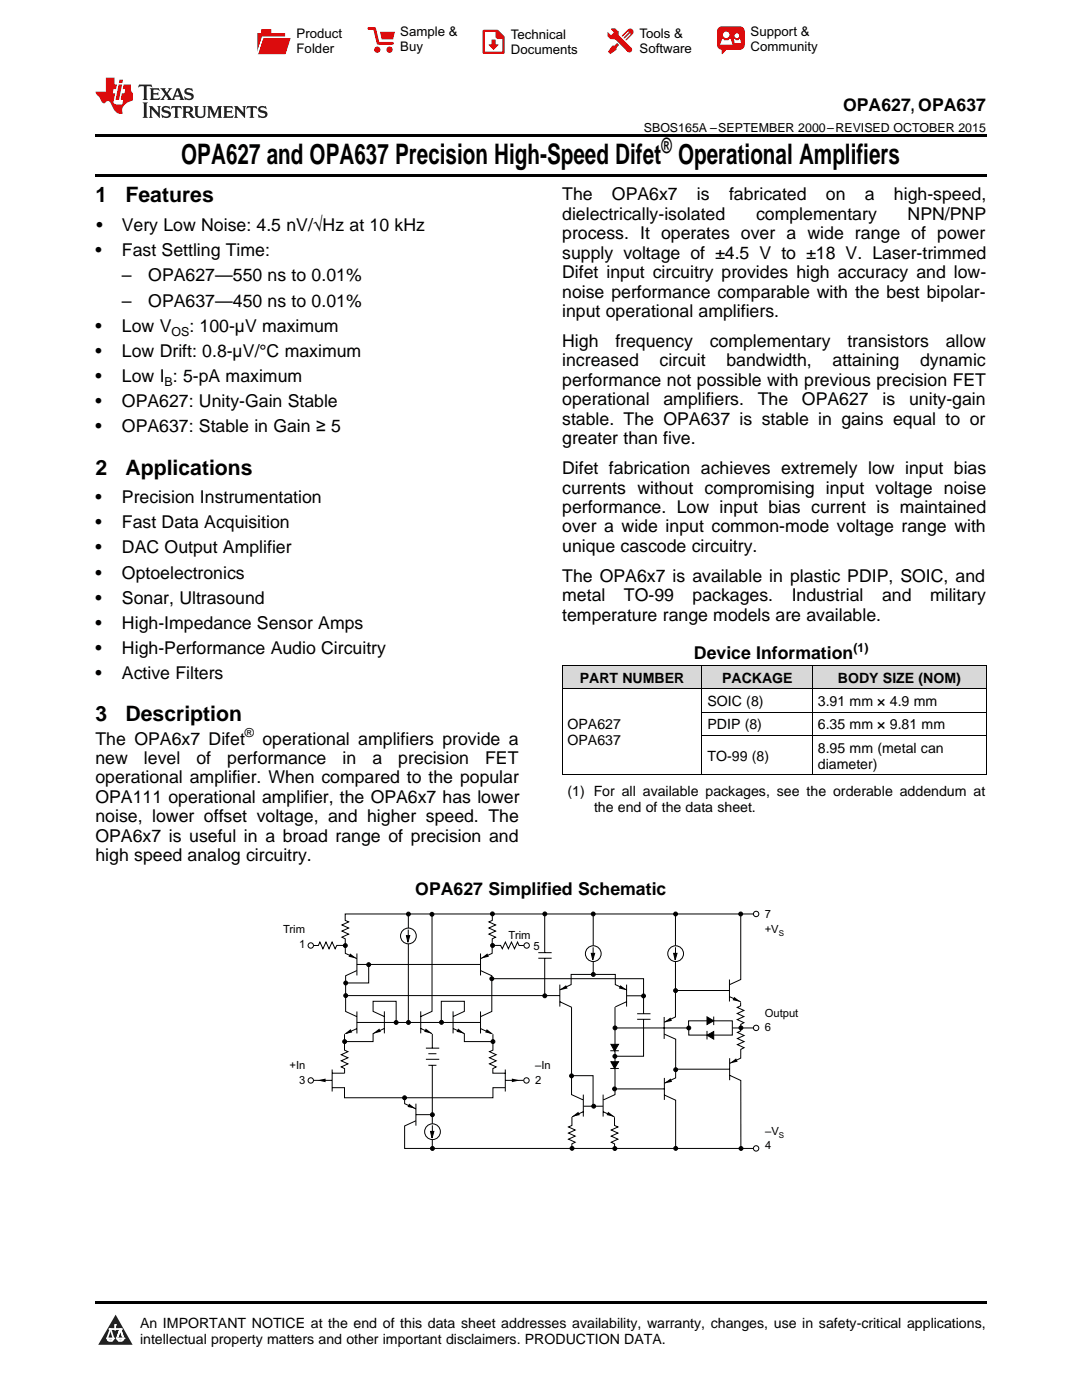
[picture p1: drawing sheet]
<svg xmlns="http://www.w3.org/2000/svg" width="216mm" height="279mm" viewBox="0 0 216 279" stroke-linecap="round" stroke-linejoin="round" font-family="sans-serif">
<g fill="#d8d8d8">
<path d="M112.2 132.9h27.9v4.6h-27.9z"/>
<path d="M140.1 132.9h22v4.6h-22z"/>
<path d="M162.1 132.9h34.7v4.6h-34.7z"/>
</g>
<path d="M23.1 262.4l3.4 6h-6.9z" fill="#231f20"/>
<path d="M21.4 267.1h1.2l-.3 .5h-.3a.55 .55 0 0 1-.6-.5z" fill-rule="evenodd" fill="#fff"/>
<path d="M21.4 267.1h1.2l-.3 .5h-.3a.55 .55 0 0 1-.6-.5z" fill="none" stroke="#231f20" stroke-width=".34"/>
<path d="M21.4 267.1l1.2 .1-.3 .4h-.5z" fill="none" stroke="#fff" stroke-width=".34"/>
<path d="M23 265.3h.1" fill="none" stroke="#fff" stroke-width=".34"/>
<path d="M23 264.4v.9z" fill="#fff"/>
<path d="M23 264.4v.9z" fill="none" stroke="#fff" stroke-width=".34"/>
<circle cx="23" cy="264.4" r=".17" fill="#fff"/>
<path d="M21.9 265.2h.1" fill="none" stroke="#fff" stroke-width=".34"/>
<path d="M21.9 265.2h2.3z" fill="#fff"/>
<path d="M21.9 265.2h2.3z" fill="none" stroke="#fff" stroke-width=".34"/>
<circle cx="24.2" cy="265.2" r=".17" fill="#fff"/>
<path d="M23.3 267.1h.1" fill="none" stroke="#fff" stroke-width=".34"/>
<path d="M24 265.2l-.7 1.9z" fill="#fff"/>
<path d="M24 265.2l-.7 1.9z" fill="none" stroke="#fff" stroke-width=".34"/>
<path d="M24 265.2l.7 1.9z" fill="#fff"/>
<path d="M24 265.2l.7 1.9z" fill="none" stroke="#fff" stroke-width=".34"/>
<path d="M24.6 267.1h.1" fill="none" stroke="#fff" stroke-width=".34"/>
<circle cx="21.4" cy="267.1" r=".17" fill="#fff"/>
<path d="M22.1 265.2l-.7 1.9z" fill="#fff"/>
<path d="M22.1 265.2l-.7 1.9z" fill="none" stroke="#fff" stroke-width=".34"/>
<path d="M22.1 265.2l.5 1.9z" fill="#fff"/>
<path d="M22.1 265.2l.5 1.9z" fill="none" stroke="#fff" stroke-width=".34"/>
<circle cx="22.6" cy="267.1" r=".17" fill="#fff"/>
<path d="M23.4 267.1h1.3a.65 .65 0 0 1-.7 .5 .65 .65 0 0 1-.6-.5z" fill-rule="evenodd" fill="#fff"/>
<path d="M23.4 267.1h1.3a.65 .65 0 0 1-.7 .5 .65 .65 0 0 1-.6-.5z" fill="none" stroke="#231f20" stroke-width=".34"/>
<path d="M23.4 267.1h1.3l-.4 .5h-.6z" fill="none" stroke="#fff" stroke-width=".34"/>
<path d="M23.3 267.1h.1" fill="none" stroke="#fff" stroke-width=".34"/>
<circle cx="24.7" cy="267.1" r=".17" fill="#fff"/>
<g fill="#000">
<path d="M69.9 190.3l1.2 1-1.6-.4zM68.7 206.4l1.3-1 .3 .6zM74.4 206.3l1.3-1 .3 .6zM19 259.7h177.8v.5h-177.8z"/>
<circle cx="68.9" cy="188.7" r=".39"/>
</g>
<g fill="none" stroke="#000" stroke-width=".2">
<path d="M68.8 188.7h-1.6l-.3 .6-.6-1.3-.6 1.3-.7-1.3-.6 1.3-.6-1.3-.3 .7h-1M71.2 193.7l-2.2 1v7.2l2.2 1M71.2 192.5h24.6M71.2 190.3v4.4M150.4 182.4h-81.5v1.3l.7 .3-1.4 .6 1.4 .6-1.4 .6 1.4 .6-1.4 .6 .7 .4v2.9l2.3 1M68.7 206.4v3.2l.7 .3-1.3 .6 1.3 .6-1.3 .6 1.3 .6-1.3 .6 .7 .4v.9M71.2 201.9v4.3M71.2 204.1h24.7M71.2 205.3l-2.2 1M76.7 205.3l-2.3 1v1.6h-5.7M76.7 202.9l-2.3-1.1v-2h4.6v4.2M76.7 201.8v4.4"/>
<circle cx="68.9" cy="188.7" r=".39"/>
</g>
<circle cx="62" cy="188.7" r=".54" fill="#fff"/>
<g fill="none" stroke="#000" stroke-width=".2">
<path d="M62.6 215.6h3.6M66.3 213.4v4.4M66.3 214.2h2.5M66.3 217.1h2.4v2h29.7v-2h2.4"/>
<circle cx="62" cy="188.7" r=".54"/>
</g>
<path d="M63.4 215.6l1.6-.3v.7z" fill="#000"/>
<circle cx="62" cy="215.6" r=".54" fill="#fff"/>
<g fill="none" stroke="#000" stroke-width=".2">
<path d="M95.9 193.7l2.2 1v7.2l-2.2 1M95.9 190.3v4.4M98.2 182.4v1.3l-.6 .3 1.3 .6-1.3 .6 1.3 .6-1.3 .6 1.3 .6-.7 .4v2.9l-2.3 1M98.3 188.7h1.6l.3 .6 .6-1.3 .6 1.3 .7-1.3 .6 1.3 .6-1.3 .3 .7h1M90.4 205.3l2.3 1v1.6h5.7M90.4 202.9l2.3-1.1v-2h-4.6v4.2M90.4 201.8v4.4M95.9 201.9v4.3M95.9 205.3l2.2 1"/>
<circle cx="98.3" cy="188.7" r=".39"/>
<circle cx="62" cy="215.6" r=".54"/>
<circle cx="68.8" cy="207.9" r=".39"/>
</g>
<g fill="#000">
<path d="M96 191.3l1.2-1 .4 .6zM91.4 205.3l1.3 1-1.6-.4zM97.1 205.4l1.3 1-1.6-.4z"/>
<circle cx="98.3" cy="188.7" r=".39"/>
<circle cx="68.8" cy="207.9" r=".39"/>
</g>
<circle cx="105.1" cy="188.7" r=".54" fill="#fff"/>
<g fill="none" stroke="#000" stroke-width=".2">
<path d="M98.4 206.4v3.2l-.7 .3 1.3 .6-1.3 .6 1.3 .6-1.3 .6 1.3 .6-.7 .4v.9h2.5M100.8 213.4v4.4M100.9 215.6h3.6"/>
<circle cx="105.1" cy="188.7" r=".54"/>
</g>
<path d="M102.1 215.3l1.6 .3-1.6 .4z" fill="#000"/>
<circle cx="105.1" cy="215.6" r=".54" fill="#fff"/>
<g fill="none" stroke="#000" stroke-width=".2">
<path d="M81.5 182.4v21.7M86.2 182.5v19.3l-2.2 1.1M84 201.8v4.4M84 205.3l2.2 1"/>
<circle cx="98.4" cy="207.9" r=".39"/>
<circle cx="105.1" cy="215.6" r=".54"/>
</g>
<g fill="#000">
<path d="M85 205.3l1.2 1-1.6-.4z"/>
<circle cx="98.4" cy="207.9" r=".39"/>
</g>
<circle cx="81.5" cy="186.8" r="1.57" fill="#fff"/>
<g fill="none" stroke="#000" stroke-width=".2">
<path d="M69.1 198.7h42.6M73.6 192.5v3.7h-4.7M81.1 186.7h.7l-.4 1.4zM81.5 185.5v1.7M98.1 195.3h30.3v7M107.4 191.2h2.7M107.4 190.1h2.7M108.7 182.5v7.6M108.7 191.2v7.5M111.7 197.5l2.3-1v-2h8.8v2l2.2 1M111.7 196.5v4.4M111.7 199.9l2.4 1.1"/>
<path d="M118.4 182.5v12M125 196.5v4.4M125 199.9l-2.2 1M125.1 198.7h3.3M80.7 219.1v1.2l2.3 1M85 211.4h2.6M85 209.2h2.6M85.5 210.3h1.6M85.5 212.6h1.6M86.3 206.3v2.9M86.3 212.6v16.5M114 201v17.5l2.3 1"/>
<path d="M114.1 214.7h4.2v6.1M116.4 218.5v4.3M120.3 218.5v4.3M122.7 201v17.5l-2.2 1M127.1 203.4h2.7M127.1 202.3h2.7M128.4 203.4v7.4h-5.8M83 223.7l-2.3 1v4.5h69.7M83 222.5h3.2M83 220.3v4.3M114.1 222.9v1.7l-.7 .3 1.4 .6-1.4 .6 1.4 .6-1.4 .6 1.4 .7-.7 .3v.9M116.4 221.9l-2.3 1"/>
<path d="M116.4 220.8h3.9M120.3 221.9l2.3 1M122.6 223v1.6l.7 .3-1.3 .6 1.3 .6-1.3 .6 1.3 .6-1.3 .7 .6 .3v.9"/>
<circle cx="69" cy="196.2" r=".39"/>
<circle cx="69" cy="198.7" r=".39"/>
<circle cx="73.6" cy="192.5" r=".39"/>
<circle cx="81.5" cy="186.8" r="1.57"/>
<circle cx="81.5" cy="182.4" r=".39"/>
<circle cx="86.2" cy="182.5" r=".39"/>
<circle cx="98.3" cy="182.4" r=".39"/>
<circle cx="79" cy="204.1" r=".39"/>
<circle cx="80.7" cy="219.1" r=".39"/>
<circle cx="81.5" cy="204.1" r=".39"/>
<circle cx="88.1" cy="204" r=".39"/>
<circle cx="114" cy="214.7" r=".39"/>
<circle cx="86.3" cy="222.5" r=".39"/>
<circle cx="86.3" cy="229.2" r=".39"/>
<circle cx="114.1" cy="229.2" r=".39"/>
<circle cx="118.5" cy="220.8" r=".39"/>
<circle cx="122.7" cy="229.2" r=".39"/>
</g>
<g fill="#000">
<path d="M81.1 186.7h.7l-.4 1.4zM111.7 197.6l1.2-1 .4 .7zM123.8 196.6l1.3 1-1.6-.3zM81.6 220.3l1.3 1-1.6-.4zM114.1 222.9l1.3-1 .3 .6zM121.3 221.9l1.3 1-1.6-.4z"/>
<circle cx="69" cy="196.2" r=".39"/>
<circle cx="69" cy="198.7" r=".39"/>
<circle cx="73.6" cy="192.5" r=".39"/>
<circle cx="81.5" cy="182.4" r=".39"/>
<circle cx="86.2" cy="182.5" r=".39"/>
<circle cx="98.3" cy="182.4" r=".39"/>
<circle cx="79" cy="204.1" r=".39"/>
<circle cx="80.7" cy="219.1" r=".39"/>
<circle cx="81.5" cy="204.1" r=".39"/>
<circle cx="88.1" cy="204" r=".39"/>
<circle cx="114" cy="214.7" r=".39"/>
<circle cx="86.3" cy="222.5" r=".39"/>
<circle cx="86.3" cy="229.2" r=".39"/>
<circle cx="114.1" cy="229.2" r=".39"/>
<circle cx="118.5" cy="220.8" r=".39"/>
<circle cx="122.7" cy="229.2" r=".39"/>
</g>
<circle cx="118.4" cy="190.3" r="1.57" fill="#fff"/>
<g fill="none" stroke="#000" stroke-width=".2">
<path d="M118 190.3h.7l-.4 1.3zM118.4 189v1.8M134.8 182.5v20.5l-2.3 1M121.8 213.2h1.7M121.8 209.7h1.7M121.9 211.9h1.5l-.8 1.3zM121.9 208.4h1.5l-.8 1.4zM122.8 205.2h14.6v-1.5h8.7v2.9h-8.7v-1.4M132.5 203v4.3"/>
<circle cx="108.7" cy="182.4" r=".39"/>
<circle cx="118.4" cy="182.4" r=".39"/>
<circle cx="118.4" cy="190.3" r="1.57"/>
</g>
<g fill="#000">
<path d="M118 190.3h.7l-.4 1.3zM121.9 211.9h1.5l-.8 1.3zM121.9 208.4h1.5l-.8 1.4zM132.5 204.1l1.3-1 .3 .6z"/>
<circle cx="108.7" cy="182.4" r=".39"/>
<circle cx="118.4" cy="182.4" r=".39"/>
</g>
<circle cx="134.8" cy="190.3" r="1.57" fill="#fff"/>
<g fill="none" stroke="#000" stroke-width=".2">
<path d="M134.4 190.3h.7l-.4 1.3zM134.8 189v1.8M134.9 197.7h10.7M145.6 195.5v4.4M145.6 198.9l2.2 1M147.8 182.4v13.1l-2.2 1M122.8 217.3h9.8M132.5 206.4l2.3 1v7.7l-2.2 1.1M132.6 218.5l2.2 1.1v9.5M132.6 215.1v4.4M134.9 213.4h10.7M141.1 202.9l1.3 .8-1.3 .8z"/>
<path d="M141.1 206.6l1.3-.7v1.5zM141.1 205.7v1.7M142.4 202.9v1.7M145.6 214.6l2.2 1v13.6M145.6 211.2v4.4M146.1 205.2h4.3M147.8 200v.7l-.7 .3 1.3 .7-1.3 .6 1.3 .6-1.3 .6 1.3 .6-.6 .3v1.3l-.7 .3 1.4 .7-1.4 .6 1.4 .6-1.4 .6 1.4 .6-.7 .3v1.8l-2.2 1"/>
<circle cx="134.8" cy="190.3" r="1.57"/>
<circle cx="134.8" cy="229.2" r=".39"/>
<circle cx="147.9" cy="229.2" r=".39"/>
</g>
<g fill="#000">
<path d="M134.4 190.3h.7l-.4 1.3zM146.5 198.9l1.3 1-1.6-.3zM132.5 216.2l1.3-1 .3 .7zM141.1 206.6l1.3-.7v1.5zM141.1 202.9l1.3 .8-1.3 .8zM145.6 212.2l1.3-1 .3 .7z"/>
<circle cx="134.8" cy="229.2" r=".39"/>
<circle cx="147.9" cy="229.2" r=".39"/>
</g>
<circle cx="150.9" cy="182.4" r=".54" fill="#fff"/>
<circle cx="150.9" cy="182.4" r=".54" fill="none" stroke="#000" stroke-width=".2"/>
<circle cx="150.9" cy="205.1" r=".54" fill="#fff"/>
<circle cx="150.9" cy="205.1" r=".54" fill="none" stroke="#000" stroke-width=".2"/>
<circle cx="150.9" cy="229.2" r=".54" fill="#fff"/>
<g fill="none" stroke="#000" stroke-width=".2">
<circle cx="134.8" cy="197.7" r=".39"/>
<circle cx="122.6" cy="217.3" r=".39"/>
<circle cx="122.7" cy="210.8" r=".39"/>
<circle cx="122.7" cy="205.1" r=".39"/>
<circle cx="134.8" cy="213.5" r=".39"/>
<circle cx="137.4" cy="205.2" r=".39"/>
<circle cx="147.8" cy="205.1" r=".39"/>
<circle cx="150.9" cy="229.2" r=".54"/>
</g>
<g fill="#000">
<circle cx="134.8" cy="197.7" r=".39"/>
<circle cx="122.6" cy="217.3" r=".39"/>
<circle cx="122.7" cy="210.8" r=".39"/>
<circle cx="122.7" cy="205.1" r=".39"/>
<circle cx="134.8" cy="213.5" r=".39"/>
<circle cx="137.4" cy="205.2" r=".39"/>
<circle cx="147.8" cy="205.1" r=".39"/>
</g>
<circle cx="86.3" cy="225.9" r="1.57" fill="#fff"/>
<g fill="none" stroke="#000" stroke-width=".2">
<path d="M112.2 137.5h84.6M112.2 132.8h84.6M112.2 132.9v21.8M140.1 132.9v21.8M162.1 132.9v21.8M196.8 132.9v21.8M112.2 154.6h84.6M140.1 146.8h56.7M140.1 142.1h56.7M85.9 225.8h.7l-.4 1.3zM86.3 224.6v1.7"/>
<circle cx="98.1" cy="195.3" r=".39"/>
<circle cx="108.7" cy="198.7" r=".39"/>
<circle cx="118.4" cy="194.5" r=".39"/>
<circle cx="128.4" cy="198.8" r=".39"/>
<circle cx="134.8" cy="182.4" r=".39"/>
<circle cx="147.8" cy="182.4" r=".39"/>
<circle cx="86.3" cy="225.9" r="1.57"/>
</g>
<g fill="#000">
<path d="M19 34.8h177.8v.5h-177.8zM19 26.8h177.8v.6h-177.8zM85.9 225.8h.7l-.4 1.3z"/>
<circle cx="98.1" cy="195.3" r=".39"/>
<circle cx="108.7" cy="198.7" r=".39"/>
<circle cx="118.4" cy="194.5" r=".39"/>
<circle cx="128.4" cy="198.8" r=".39"/>
<circle cx="134.8" cy="182.4" r=".39"/>
<circle cx="147.8" cy="182.4" r=".39"/>
</g>
<path d="M27.7 16.9l-.1 .6 .6-.3h.5v.2v2.2l-.2 .4h1l-.2-.4v-2.2v-.2h.5l.6 .3-.2-.6zM29.9 17.6l.2 .4v1.6l-.2 .4h1.9l.1-.6a1.09 1.09 0 0 1-1.3 .1v-.6h.6l.4 .2v-.7l-.2 .2h-.8v-.6l.2-.1a1.01 1.01 0 0 1 1 .3l-.1-.6zM32 17.6l.9 1.2-1 1.2h.9l-.2-.3 .5-.7 .5 .7-.3 .3h1.7l-.2-.3 .1-.4h1l.1 .4-.2 .3h1l-.3-.4-.7-2h-.5l-1 2.2-.8-1.1 .9-1.1h-.9l.2 .2-.4 .7-.4-.7 .2-.2zM35.4 18l.4 1h-.8zM37 17.7a.66 .66 0 0 0-.2 .8 .66 .66 0 0 0 .6 .4l.7 .2 .1 .2a.8 .8 0 0 1-.7 .4 .8 .8 0 0 1-.7-.5l.1 .8 .2-.2a.94 .94 0 0 0 1.1 .1 .94 .94 0 0 0 .4-.9 1.48 1.48 0 0 0-1.3-.6v-.4a1.1 1.1 0 0 1 1.2 .2l-.2-.6-.2 .1-.5-.1zM28.5 20.4l.2 .4v2.3l-.2 .4h1l-.2-.4v-2.3l.2-.4zM29.7 21.2l.2 .4v1.5l-.2 .4h.8l-.3-.4 .1-1.3 1.6 1.8v-2l.2-.4h-.7l.2 .2v1.1l-1.2-1.3zM32.5 21.3a.66 .66 0 0 0-.2 .8 .66 .66 0 0 0 .6 .4l.6 .2 .2 .2a.8 .8 0 0 1-.8 .4 .8 .8 0 0 1-.7-.5l.2 .7 .2-.1a.94 .94 0 0 0 1 .1 .94 .94 0 0 0 .5-1 1.47 1.47 0 0 0-1.3-.6l-.1-.3a1.1 1.1 0 0 1 1.3 .2l-.2-.6-.2 .1-.5-.2zM34.3 21.2l-.2 .6a.64 .64 0 0 1 .8-.3v1.6l-.2 .4h1l-.3-.4 .1-1.6a.66 .66 0 0 1 .8 .3l-.2-.6zM36.3 21.2l.3 .4v1.5l-.3 .4h1l-.2-.2v-.7h.5l.1 .1a.8 .8 0 0 0 1.2 .7l-1-1a.62 .62 0 0 0 .6-.5 .62 .62 0 0 0-.6-.7zM37.1 21.5h.1a.48 .48 0 0 1 .6 0 .48 .48 0 0 1 .1 .6l-.2 .1-.6 .1zM38.7 21.2l.2 .2a2.29 2.29 0 0 0 .4 2 1.05 1.05 0 0 0 1.7-.7v-1.3l.2-.2h-.8l.2 .4v1.1a.61 .61 0 0 1-.6 .6 .61 .61 0 0 1-.6-.6v-1.1l.3-.4zM41.3 21.2l.3 .4v1.5l-.3 .4h.8l-.2-.4v-1.4l.8 1.9 .9-1.9v1.4l-.2 .4h.9l-.2-.4v-1.5l.2-.4h-.8l-.7 1.5-.6-1.5zM44.5 21.2l.2 .4v1.5l-.2 .4h1.9l.2-.6a1.1 1.1 0 0 1-1.4 .2v-.7h.6l.4 .2v-.6l-.2 .1-.8 .1v-.6l.2-.1a1.02 1.02 0 0 1 1.1 .2l-.2-.5zM46.7 21.2l.2 .4v1.5l-.2 .4h.8l-.3-.4 .1-1.3 1.6 1.8v-2l.2-.4h-.7l.2 .2v1.1l-1.2-1.3zM49.3 21.2l-.1 .6a.64 .64 0 0 1 .8-.3v1.6l-.3 .4h1l-.2-.4v-1.6a.66 .66 0 0 1 .8 .3l-.1-.6zM51.7 21.3a.66 .66 0 0 0-.2 .7 .66 .66 0 0 0 .7 .5l.6 .2 .1 .2a.8 .8 0 0 1-.7 .4 .8 .8 0 0 1-.7-.5l.1 .7 .2-.1a.94 .94 0 0 0 1.1 .1 .94 .94 0 0 0 .4-1 1.48 1.48 0 0 0-1.2-.6l-.1-.3a1.1 1.1 0 0 1 1.2 .2l-.2-.6-.1 .1-.6-.2z" fill="#231f20"/>
<path d="M21.1 15.5v2.8h-2v.4l.9 .9a.96 .96 0 0 0 1 1 .59 .59 0 0 1 .5-.4 .59 .59 0 0 1 .5 .3l.4 .8a1.61 1.61 0 0 0 2.1 1.3 1.63 1.63 0 0 1 1.1-2.2l.9-.3v-1.5a1.6 1.6 0 0 1-.4-1.7h-1.4l-.2 .9h.5l-.2 .8h-.5l-.2 1v.3h.5l-.2 .9h-.7a.74 .74 0 0 1-1-.6l.3-1.6h-.5l.2-.8h.5l.1-.9h-.4v-1.4zM23.7 16.9l-.7 3h.8l.6-3zM23.8 15.9l-.1 .7h.7l.2-.7z" fill="#ee1d23"/>
<g fill="#d60000">
<path d="M52.1 5.8h2v.8h2.8v4.2h-5.5v-4.2h.7z" fill-rule="evenodd"/>
<path d="M52.4 7.5h5.6l-1 3.3h-5.6z" fill-rule="evenodd"/>
</g>
<path d="M52.4 7.4h5.7l-.1 .1h-5.5l-1.1 3.3z" fill-rule="evenodd" fill="#fff"/>
<path d="M52.4 7.4h5.7l-.1 .1h-5.5l-1.1 3.3z" fill="none" stroke="#fff" stroke-width=".2"/>
<path d="M73.6 5.7h1.1l.7 2.9h2.9" fill="none" stroke="#d60000" stroke-width=".55"/>
<g fill="#d60000">
<path d="M75.8 6.3h3l-.4 1.6h-2.2z" fill-rule="evenodd"/>
<circle cx="75.3" cy="9.9" r=".62"/>
<circle cx="77.7" cy="9.9" r=".62"/>
</g>
<path d="M96.5 6.2h2.7l1.3 1.2v3.1h-4z" fill="none" stroke="#d60000" stroke-width=".44"/>
<g fill="#d60000">
<path d="M98.1 7.9h.8v1h.5l-.9 1.1-1-1v-.1h.6z" fill-rule="evenodd"/>
<path d="M98.9 6.2h.3l1.3 1.2v.4h-1.3l-.3-.4z" fill-rule="evenodd"/>
<path d="M121.9 5.7h.8l.7 .6 .1 .7 2.5 2.5-.8 .8-2.3-2.3-1.1-.2-.6-.6v-.8l.7 .6 .5-.4v-.2l-.5-.5z" fill-rule="evenodd"/>
<path d="M122.2 9.1h.4l.5-.5 .4 .4-.5 .5v.4l-1.2 .9-.5-.5z" fill-rule="evenodd"/>
<path d="M125.3 5.9a.67 .67 0 0 1 .9 0 .67 .67 0 0 1 0 .9z" fill-rule="evenodd"/>
<path d="M125.3 5.9l.9 .9-1.2 1.2h-.2v-.2l1-.9v-.2h-.2l-.9 1h-.2v-.2l.9-1 .1-.2h-.3l-.9 1h-.2v-.2z" fill-rule="evenodd"/>
<circle cx="125.6" cy="9.9" r=".54"/>
</g>
<path d="M123.3 6.3v.7" fill="none" stroke="#d60000" stroke-width=".2"/>
<g fill="#d60000">
<path d="M143.4 5.5l.6-.2h3.6a.95 .95 0 0 1 1 .9v2.8a.95 .95 0 0 1-1 .9h-3.6a.95 .95 0 0 1-.9-.9v-2.8z" fill-rule="evenodd"/>
<path d="M144 9.9h.9l-.7 .9h-.2z" fill-rule="evenodd"/>
</g>
<g fill="#fff">
<path d="M146.6 8.6h1.3z"/>
<path d="M144.1 7.8h.3l.1 .2h.8l.2-.2h.3l.4 1.1h-2.5z" fill-rule="evenodd"/>
<path d="M146.4 7.8h.3l.1 .2h.5l.2-.2h.2l.2 .8h-1.3z" fill-rule="evenodd"/>
<circle cx="144.9" cy="6.9" r=".65"/>
<circle cx="147" cy="7.1" r=".48"/>
</g>
<text font-size="5.6" x="36.2" y="32.8">OPA627 and OPA637 Precision High-Speed Difet Operational Amplifiers</text>
<g font-size="4.2">
<text x="132" y="30.6">®</text>
<text x="19" y="40.4">1</text>
<text x="25" y="40.4">Features</text>
<text x="19" y="94.7">2</text>
<text x="25" y="94.7">Applications</text>
<text x="19" y="143.9">3</text>
<text x="25" y="143.9">Description</text>
</g>
<g font-size="3.5">
<text x="168.2" y="22.2">OPA627, OPA637</text>
<text x="112.2" y="40">The</text>
<text x="122.1" y="40">OPA6x7</text>
<text x="139.1" y="40">is</text>
<text x="145.5" y="40">fabricated</text>
<text x="164.8" y="40">on</text>
<text x="172.6" y="40">a</text>
<text x="178.4" y="40">high-speed,</text>
<text x="19.2" y="46.1">•</text>
<text x="24.3" y="46.1">Very Low Noise: 4.5 nV/√Hz at 10 kHz</text>
<text x="112.2" y="43.9">dielectrically-isolated</text>
<text x="112.2" y="47.8">process. It operates over a wide range of power</text>
<text x="150.9" y="43.9">complementary</text>
<text x="181.1" y="43.9">NPN/PNP</text>
<text x="19" y="51.1">•</text>
<text x="24.3" y="51.1">Fast Settling Time:</text>
<text x="112.2" y="51.6">supply voltage of ±4.5 V to ±18 V. Laser-trimmed</text>
<text x="24.3" y="56.2">–</text>
<text x="29.6" y="56.2">OPA627—550 ns to 0.01%</text>
<text x="112.2" y="55.5">Difet input circuitry provides high accuracy and low-</text>
<text x="112.2" y="59.4">noise performance comparable with the best bipolar-</text>
<text x="24.3" y="61.2">–</text>
<text x="29.6" y="61.2">OPA637—450 ns to 0.01%</text>
<text x="112.2" y="63.3">input operational amplifiers.</text>
<text x="19" y="66.3">•</text>
<text x="19" y="71.3">•</text>
<text x="24.3" y="66.3">Low V</text>
<text x="24.3" y="71.3">Low Drift: 0.8-µV/°C maximum</text>
<text x="37.8" y="66.3">: 100-µV maximum</text>
<text x="112.2" y="69.3">High</text>
<text x="122.8" y="69.3">frequency</text>
<text x="141.6" y="69.3">complementary</text>
<text x="169.1" y="69.3">transistors</text>
<text x="188.7" y="69.3">allow</text>
<text x="19" y="76.3">•</text>
<text x="24.3" y="76.3">Low I : 5-pA maximum</text>
<text x="112.2" y="73.1">increased</text>
<text x="112.2" y="77">performance not possible with previous precision FET</text>
<text x="131.6" y="73.1">circuit</text>
<text x="144.9" y="73.1">bandwidth,</text>
<text x="166.1" y="73.1">attaining</text>
<text x="183.6" y="73.1">dynamic</text>
<text x="19" y="81.3">•</text>
<text x="24.3" y="81.3">OPA627: Unity-Gain Stable</text>
<text x="112.2" y="80.9">operational</text>
<text x="132.4" y="80.9">amplifiers.</text>
<text x="151.2" y="80.9">The</text>
<text x="160" y="80.9">OPA627</text>
<text x="176.1" y="80.9">is</text>
<text x="181.4" y="80.9">unity-gain</text>
<text x="19" y="86.3">•</text>
<text x="24.3" y="86.3">OPA637: Stable in Gain ≥ 5</text>
<text x="112.2" y="84.8">stable. The OPA637 is stable in gains equal to or</text>
<text x="112.2" y="88.7">greater than five.</text>
<text x="112.2" y="94.6">Difet fabrication achieves extremely low input bias</text>
<text x="19" y="100.4">•</text>
<text x="24.3" y="100.4">Precision Instrumentation</text>
<text x="112.2" y="98.5">currents without compromising input voltage noise</text>
<text x="19" y="105.4">•</text>
<text x="24.3" y="105.4">Fast Data Acquisition</text>
<text x="112.2" y="102.4">performance. Low input bias current is maintained</text>
<text x="112.2" y="106.3">over a wide input common-mode voltage range with</text>
<text x="19" y="110.5">•</text>
<text x="24.3" y="110.5">DAC Output Amplifier</text>
<text x="112.2" y="110.1">unique cascode circuitry.</text>
<text x="19" y="115.5">•</text>
<text x="24.3" y="115.5">Optoelectronics</text>
<text x="112.2" y="116.1">The OPA6x7 is available in plastic PDIP, SOIC, and</text>
<text x="112.2" y="120">metal</text>
<text x="124.5" y="120">TO-99</text>
<text x="138.2" y="120">packages.</text>
<text x="158" y="120">Industrial</text>
<text x="176" y="120">and</text>
<text x="185.6" y="120">military</text>
<text x="19" y="120.5">•</text>
<text x="19" y="125.5">•</text>
<text x="24.3" y="120.5">Sonar, Ultrasound</text>
<text x="24.3" y="125.5">High-Impedance Sensor Amps</text>
<text x="112.2" y="123.9">temperature range models are available.</text>
<text x="19" y="130.5">•</text>
<text x="24.3" y="130.5">High-Performance Audio Circuitry</text>
<text x="138.5" y="131.6">Device Information</text>
<text x="19" y="135.5">•</text>
<text x="24.3" y="135.5">Active Filters</text>
<text x="19" y="148.6">The OPA6x7 Difet</text>
<text x="52.4" y="148.6">operational amplifiers provide a</text>
<text x="19" y="152.5">new</text>
<text x="28.7" y="152.5">level</text>
<text x="39.2" y="152.5">of</text>
<text x="45.3" y="152.5">performance</text>
<text x="68.4" y="152.5">in</text>
<text x="74.3" y="152.5">a</text>
<text x="79.5" y="152.5">precision</text>
<text x="96.8" y="152.5">FET</text>
<text x="19" y="156.4">operational amplifier. When compared to the popular</text>
<text x="19" y="160.2">OPA111 operational amplifier, the OPA6x7 has lower</text>
<text x="19" y="164.1">noise, lower offset voltage, and higher speed. The</text>
<text x="19" y="168">OPA6x7 is useful in a broad range of precision and</text>
<text x="19" y="171.9">high speed analog circuitry.</text>
<text x="82.9" y="178.6">OPA627 Simplified Schematic</text>
</g>
<g font-size="2.8">
<text x="115.7" y="136.2">PART NUMBER</text>
<text x="144.1" y="136.2">PACKAGE</text>
<text x="167.2" y="136.2">BODY SIZE (NOM)</text>
<text x="141.2" y="140.9">SOIC (8)</text>
<text x="163.2" y="140.9">3.91 mm × 4.9 mm</text>
<text x="113.2" y="145.6">OPA627</text>
<text x="113.2" y="148.7">OPA637</text>
<text x="141.2" y="145.6">PDIP (8)</text>
<text x="163.2" y="145.6">6.35 mm × 9.81 mm</text>
<text x="141.2" y="151.8">TO-99 (8)</text>
<text x="163.2" y="150.2">8.95 mm (metal can</text>
<text x="163.2" y="153.4">diameter)</text>
<text x="113.2" y="158.9">(1) For all available packages, see the orderable addendum at</text>
<text x="118.5" y="162.1">the end of the data sheet.</text>
<text x="27.9" y="265">An IMPORTANT NOTICE at the end of this data sheet addresses availability, warranty, changes, use in safety-critical applications,</text>
<text x="27.9" y="268.2">intellectual property matters and other important disclaimers. PRODUCTION DATA.</text>
</g>
<g font-size="2.6">
<text x="59.2" y="7.6">Product</text>
<text x="59.2" y="10.6">Folder</text>
<text x="79.9" y="7.3">Sample &amp;</text>
<text x="79.9" y="10.2">Buy</text>
<text x="101.9" y="7.8">Technical</text>
<text x="101.9" y="10.8">Documents</text>
<text x="127.6" y="7.6">Tools &amp;</text>
<text x="127.6" y="10.6">Software</text>
<text x="149.8" y="7.2">Support &amp;</text>
<text x="149.8" y="10.2">Community</text>
</g>
<g font-size="2.5">
<text x="128.5" y="26.3">SBOS165A –SEPTEMBER 2000–REVISED OCTOBER 2015</text>
<text x="34.2" y="67">OS</text>
<text x="32.8" y="77">B</text>
<text x="170.3" y="130.2">(1)</text>
<text x="48.9" y="147.2">®</text>
</g>
<g font-size="2.2">
<text x="152.6" y="183.2">7</text>
<text x="56.5" y="186.3">Trim</text>
<text x="59.7" y="189.2">1</text>
<text x="101.5" y="187.4">Trim</text>
<text x="106.5" y="189.5">5</text>
<text x="152.6" y="186.1">+V</text>
<text x="152.6" y="203">Output</text>
<text x="152.6" y="205.9">6</text>
<text x="57.8" y="213.4">+In</text>
<text x="106.8" y="213.4">–In</text>
<text x="59.7" y="216.3">3</text>
<text x="106.8" y="216.3">2</text>
<text x="152.7" y="226.5">–V</text>
<text x="152.7" y="229.4">4</text>
</g>
<g font-size="1.6">
<text x="155.4" y="186.8">S</text>
<text x="155.4" y="227.1">S</text>
</g>
</svg>
